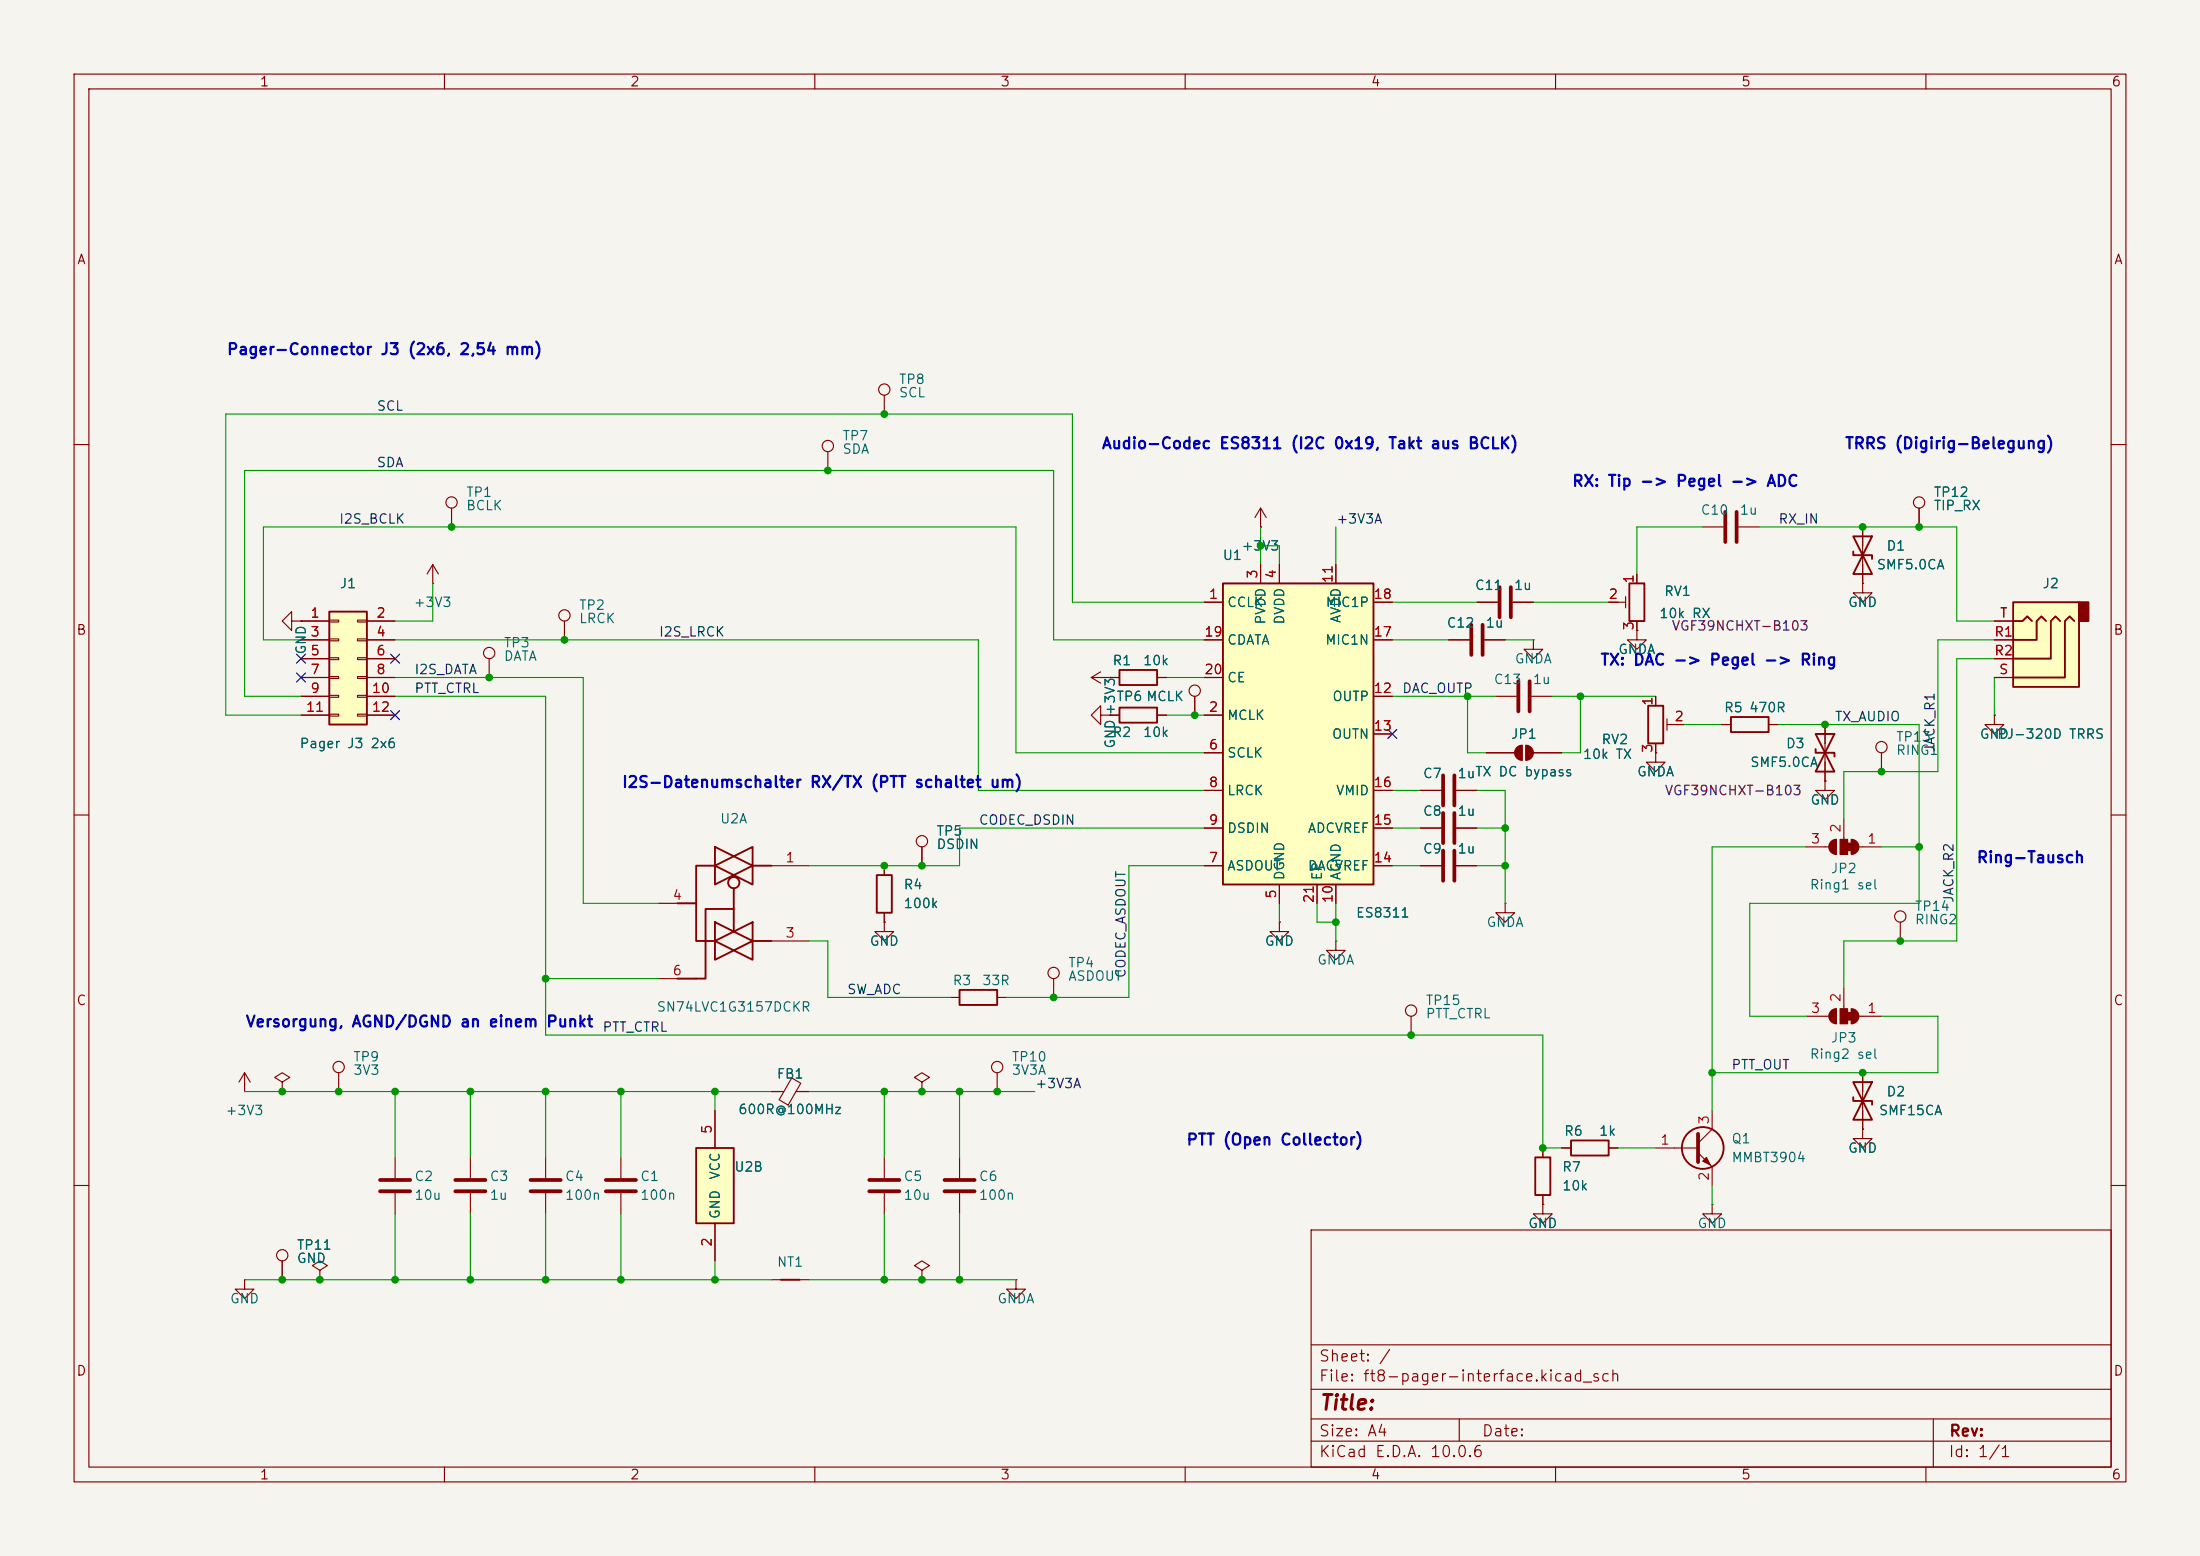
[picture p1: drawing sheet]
<svg xmlns="http://www.w3.org/2000/svg" width="297mm" height="210mm" viewBox="0 0 297 210" stroke-linecap="round" stroke-linejoin="round" font-family="sans-serif">
<path d="M0 0h297v210h-297z" fill="#f5f4ef" stroke="#f5f4ef" stroke-width=".14"/>
<g fill="none" stroke="#840000" stroke-width=".15">
<path d="M10 10h277v190h-277zM12 12h273v186h-273zM60 10v2M110 10v2M160 10v2M210 10v2M260 10v2M10 60h2M229.9 71.1h2.8M234.7 71.1h2.8M285 60h2M10 110h2"/>
<path d="M285 110h2M10 160h2M33 172.7v1.3h1.3l-1.3 1.3-1.3-1.3h1.3M33 172.7h.1M38.1 170.2v2.5M43.2 171.5l1-.7-1-.6-1 .6 1 .7v1.2M43.2 172.7h.1M177 166h108v32h-108zM285 160h2M60 198v2M110 198v2M160 198v2"/>
<path d="M177 194.5h108M177 191.5h108M177 187.5h108M177 181.5h108M197 191.5v3M210 198v2M260 198v2M261 191.5v6.5"/>
<circle cx="38.1" cy="169.4" r=".76"/>
</g>
<path d="M232.9 69.1v4.1M234.4 69.1v4.1" fill="none" stroke="#840000" stroke-width=".51"/>
<path d="M165.1 78.7h20.3v40.7h-20.3z" fill="#ffffc2"/>
<path d="M165.1 78.7h20.3v40.7h-20.3z" fill="none" stroke="#840000" stroke-width=".25"/>
<g fill="none" stroke="#840000" stroke-width=".15">
<path d="M170.2 76.2v2.5M172.7 76.2v2.5M180.3 76.2v2.5M162.6 81.3h2.5M162.6 96.5h2.5M162.6 86.4h2.5M162.6 91.4h2.5M185.4 81.3h2.6M185.4 94h2.6M185.4 99.1h2.6M185.4 86.4h2.6M269.2 96.5v1.3h1.3l-1.3 1.3-1.2-1.3h1.2"/>
<path d="M269.2 96.5h.1M162.6 101.6h2.5M162.6 116.8h2.5M162.6 106.7h2.5M162.6 111.8h2.5M172.7 119.4v2.5M177.8 119.4v2.5M180.3 119.4v2.5M185.4 116.8h2.6M185.4 106.7h2.6M185.4 111.8h2.6M63.5 156.2v2.8"/>
<path d="M83.8 156.2v2.8M63.5 161v2.8M83.8 161v2.8"/>
</g>
<path d="M61.5 159.3h4M81.8 159.3h4.1M61.5 160.8h4M81.8 160.8h4.1" fill="none" stroke="#840000" stroke-width=".51"/>
<path d="M94 154.9h5.1v10.2h-5.1z" fill="#ffffc2"/>
<g fill="none" stroke="#840000" stroke-width=".25">
<path d="M220 78.7h2v5.1h-2zM250.2 72.4l2.5 5.1h-2.5l2.5-5.1zM250.2 74.4v.5h2.5v.5M151.1 95.5h5.1v2h-5.1zM151.1 90.4h5.1v2.1h-5.1zM222.5 95.3h2v5h-2zM233.7 96.8h5.1v2h-5.1zM245.1 99.1l2.5 5h-2.5l2.5-5zM96.5 114.3l2.6 1.3-2.6 1.2zM96.5 116.8l2.6 1.3-2.6 1.3zM96.5 116.8h-2.5v10.2h2.5M99.1 115.6l2.5-1.3v2.5z"/>
<path d="M99.1 118.1l2.5-1.3v2.6zM99.1 119.9v5.8M101.6 116.8h2.5M118.4 118.1h2v5.1h-2zM245.1 101.1v.5h2.5v.5M91.4 121.9h2.6M96.5 124.5l2.6 1.2-2.6 1.3zM96.5 127l2.6 1.3-2.6 1.2zM99.1 122.7h-3.9v9.4h-3.8M99.1 125.7l2.5-1.2v2.5zM99.1 128.3l2.5-1.3v2.5zM101.6 127h2.5"/>
<path d="M129.5 133.6h5.1v2h-5.1zM94 154.9h5.1v10.2h-5.1zM207.3 156.2h2v5.1h-2zM212.1 153.9h5.1v2.1h-5.1zM250.2 146.1l2.5 5h-2.5l2.5-5zM250.2 148.1v.5h2.5v.5M105.4 172.7h2.5"/>
<circle cx="99.1" cy="119.1" r=".76"/>
<circle cx="229.9" cy="154.9" r="2.82"/>
</g>
<g fill="none" stroke="#840000" stroke-width=".15">
<path d="M119.4 53.3v2.6M58.4 78.7h.1M58.4 76.2l-.7 1.3M58.4 76.2l.8 1.3M58.4 76.2v2.5M61 68.6v2.5M111.8 61v2.5M221 77.5v1.2M251.5 78.7v1.3h1.2l-1.2 1.3-1.3-1.3h1.3M251.5 78.7h.1M251.5 71.1v7.6M259.1 68.6v2.5"/>
<path d="M66 88.9v2.5M147.3 91.4h3.8M147.3 91.4l1.3 .8M148.6 96.5v-1.2l-1.3 1.2 1.3 1.3v-1.3h1.3M148.6 90.7l-1.3 .7M149.9 96.5h.1M149.9 91.4h.1M149.9 96.5h1.2M156.2 96.5h1.3M156.2 91.4h1.3M161.3 94v2.5M201.9 94h2.8"/>
<path d="M206.8 94h2.7M217.2 81.3h2.3M219.5 80.5v1.5M221 83.8v1.3M223.5 94v1.3M225 97v1.6M225 97.8h2.3M232.4 97.8h1.3M238.8 97.8h1.2M246.4 97.8v7.6M104.1 116.8h5.1M119.4 116.8v1.3"/>
<path d="M124.5 114.3v2.5M191.8 116.8h2.8M191.8 111.8h2.8M191.8 106.7h2.8M196.6 116.8h2.8M196.6 111.8h2.8M196.6 106.7h2.8M200.7 101.6h3.8M205.5 100.6v2M206 100.6v2M207 101.6h3.8M223.5 101.6v1.3h1.3l-1.3 1.2-1.3-1.2h1.3"/>
<path d="M223.5 101.6h.1M223.5 100.3v1.3M243.8 114.3h3.1M246.4 105.4v1.3h1.2l-1.2 1.3-1.3-1.3h1.3M246.4 105.4h.1M247.9 113.3v2M248.9 110.5v2.8M249.9 113.3v2M251 114.3h3M254 101.6v2.5M88.9 121.9h5.1M88.9 132.1h5.1"/>
<path d="M104.1 127h5.1M119.4 124.5v1.2h1.2l-1.2 1.3-1.3-1.3h1.3M119.4 124.5h.1M119.4 123.2v1.3M128.3 134.6h1.2M134.6 134.6h1.3M243.8 137.2h3.1M247.9 136.1v2.1M248.9 133.4v2.7M249.9 136.1v2.1M251 137.2h3M256.5 124.5v2.5"/>
<path d="M33 147.3h.1M33 144.8l-.7 1.3M33 144.8l.8 1.3M33 144.8v2.5M38.1 146.1l1-.7-1-.6-1 .6 1 .7v1.2M38.1 147.3h.1M45.7 144.8v2.5M53.3 156.2v2.8M73.7 156.2v2.8M96.5 149.9v5M104.1 147.3h1.7M106.9 145.5l1.2 .7-1.7 2.9-1.2-.7z"/>
<path d="M107.5 147.3h1.7M119.4 156.2v2.8M124.5 146.1l1-.7-1-.6-1.1 .6 1.1 .7v1.2M124.5 147.3h.1M129.5 156.2v2.8M208.3 154.9v1.3M210.8 154.9h1.3M217.2 154.9h1.2M223.5 154.9h5.7M229.2 155.6l1.9 1.9v2.5M231.1 149.9v2.5l-1.9 1.9M251.5 152.4v1.3h1.2l-1.2 1.2-1.3-1.2h1.3"/>
<path d="M251.5 152.4h.1M251.5 144.8v7.6M53.3 161v2.8M73.7 161v2.8M96.5 165.1v5.1M104.1 172.7h5.1M119.4 161v2.8M124.5 171.5l1-.7-1-.6-1.1 .6 1.1 .7v1.2M124.5 172.7h.1M129.5 161v2.8M137.2 172.7v1.3h1.2l-1.2 1.3-1.3-1.3h1.3M137.2 172.7h.1"/>
<path d="M208.3 162.6v1.2h1.2l-1.2 1.3-1.3-1.3h1.3M208.3 162.6h.1M208.3 161.3v1.3M231.1 162.6v1.2h1.3l-1.3 1.3-1.2-1.3h1.2M231.1 162.6h.1"/>
<circle cx="119.4" cy="52.6" r=".76"/>
<circle cx="61" cy="67.8" r=".76"/>
<circle cx="111.8" cy="60.2" r=".76"/>
<circle cx="259.1" cy="67.8" r=".76"/>
<circle cx="66" cy="88.1" r=".76"/>
<circle cx="161.3" cy="93.2" r=".76"/>
<circle cx="124.5" cy="113.5" r=".76"/>
<circle cx="254" cy="100.8" r=".76"/>
<circle cx="256.5" cy="123.7" r=".76"/>
<circle cx="45.7" cy="144" r=".76"/>
</g>
<g fill="none" stroke="#840000" stroke-width=".51">
<path d="M205 91.9v4.1M206.5 91.9v4.1M194.8 104.6v4.1M194.8 109.7v4.1M194.8 114.8v4.1M196.3 104.6v4.1M196.3 109.7v4.1M196.3 114.8v4.1M51.3 159.3h4.1M71.6 159.3h4.1M117.3 159.3h4.1M127.5 159.3h4.1"/>
<path d="M229.2 153v3.8M51.3 160.8h4.1M71.6 160.8h4.1M117.3 160.8h4.1M127.5 160.8h4.1"/>
</g>
<g fill="#840000" stroke="#840000" stroke-width=".15">
<path d="M249.4 113.8h.5v1h-.5z"/>
<path d="M249.9 113.3a1.02 1.02 0 0 1 1 1 1.02 1.02 0 0 1-1 1z"/>
<path d="M248.4 113.3h1v2h-1z"/>
<path d="M247.2 113.6l.4-.3h.3v2a1.02 1.02 0 0 1-.9-.6 1.02 1.02 0 0 1 .2-1.1z"/>
<path d="M249.4 136.7h.5v1h-.5z"/>
<path d="M249.9 136.1a1.02 1.02 0 0 1 1 1.1 1.02 1.02 0 0 1-1 1z"/>
<path d="M248.4 136.1h1v2.1h-1z"/>
<path d="M247.2 136.4l.4-.2 .3-.1v2.1a1.02 1.02 0 0 1-.9-.7 1.02 1.02 0 0 1 .2-1.1z"/>
<path d="M229.9 156.7l.5-.5 .5 1z"/>
<path d="M204.8 100.9l.3-.3h.4v2a1.02 1.02 0 0 1-.9-.6 1.02 1.02 0 0 1 .2-1.1z"/>
<path d="M206 100.6a1.02 1.02 0 0 1 1 1 1.02 1.02 0 0 1-1 1z"/>
</g>
<path d="M101.6 116.8h2.5M91.4 121.9h2.6M91.4 132.1h2.6M101.6 127h2.5" fill="none" stroke="#ffffc2" stroke-width=".14"/>
<path d="M271.8 81.3h8.9v11.4h-8.9z" fill="#ffffc2"/>
<path d="M280.7 81.3h1.2v2.5h-1.2z" fill="#840000" stroke="#840000" stroke-width=".25"/>
<path d="M271.8 81.3h8.9v11.4h-8.9zM271.8 83.8h1.2l.7-.6 .6 .6M276.2 83.8l-.6-.6-.6 .6v2.6h-3.2M278.1 83.8l-.6-.6-.6 .6v5.1h-5.1M280 83.8l-.6-.6-.6 .6v7.6h-7" fill="none" stroke="#840000" stroke-width=".25"/>
<g fill="none" stroke="#840000" stroke-width=".15">
<path d="M170.2 71.1h.1M170.2 68.6l-.8 1.3M170.2 68.6l.7 1.3M170.2 68.6v2.5M39.4 83.8v-1.2l-1.3 1.2 1.3 1.3v-1.3h1.2M40.6 83.8h.1M76.2 83.8v2.6M269.2 86.4h2.6M269.2 88.9h2.6M269.2 91.4h2.6M269.2 83.8h2.6M180.3 127v1.3h1.3l-1.3 1.2-1.2-1.2h1.2"/>
<path d="M180.3 127h.1M190.5 137.2v2.5"/>
<circle cx="76.2" cy="83.1" r=".76"/>
<circle cx="190.5" cy="136.4" r=".76"/>
</g>
<path d="M44.4 82.6h5.1v15.2h-5.1z" fill="#ffffc2"/>
<path d="M44.4 82.6h5.1v15.2h-5.1z" fill="none" stroke="#840000" stroke-width=".25"/>
<g fill="none" stroke="#840000" stroke-width=".15">
<path d="M170.2 71.1h.1M170.2 76.2v2.5M172.7 76.2v2.5M180.3 76.2v2.5M221 77.5v1.2M251.5 78.7h.1M251.5 71.1v2.6M251.5 76.2v2.5M259.1 68.6v2.5M40.6 83.8h.1M40.6 83.8h3.8M40.6 86.4h3.8"/>
<path d="M40.6 88.9h3.8M40.6 91.4h3.8M40.6 94h3.8M40.6 96.5h3.8M44.4 83.7h1.3v.2h-1.3zM44.4 86.2h1.3v.3h-1.3zM44.4 88.8h1.3v.2h-1.3zM44.4 91.3h1.3v.3h-1.3zM44.4 93.9h1.3v.2h-1.3zM44.4 96.4h1.3v.2h-1.3zM48.3 83.7h1.2v.2h-1.2zM48.3 86.2h1.2v.3h-1.2z"/>
<path d="M48.3 88.8h1.2v.2h-1.2zM48.3 91.3h1.2v.3h-1.2zM48.3 93.9h1.2v.2h-1.2zM48.3 96.4h1.2v.2h-1.2zM49.5 83.8h3.8M49.5 86.4h3.8M49.5 88.9h3.8M49.5 91.4h3.8M49.5 94h3.8M49.5 96.5h3.8M149.9 96.5h.1M149.9 91.4h.1"/>
<path d="M149.9 91.4h1.2M149.9 96.5h1.2M156.2 91.4h1.3M156.2 96.5h1.3M161.3 94v2.5M162.6 86.4h2.5M162.6 91.4h2.5M162.6 96.5h2.5M162.6 81.3h2.5M185.4 86.4h2.6M185.4 94h2.6M185.4 81.3h2.6"/>
<path d="M185.4 99.1h2.6M195.6 86.4h2.8M199.4 81.3h2.8M200.4 86.4h2.8M204.2 81.3h2.8M207 86.4v1.2h1.3l-1.3 1.3-1.3-1.3h1.3M207 86.4h.1M217.2 81.3h1.2M221 85.1v1.3h1.2l-1.2 1.2-1.3-1.2h1.3M221 85.1h.1M221 83.8v1.3M223.5 94v1.3"/>
<path d="M226.1 97.8h1.2M232.4 97.8h1.3M238.8 97.8h1.2M246.4 97.8v2.5M269.2 96.5h.1M269.2 83.8h2.6M269.2 86.4h2.6M269.2 88.9h2.6M269.2 91.4h2.6M119.4 116.8v1.3M124.5 114.3v2.5M162.6 101.6h2.5"/>
<path d="M162.6 116.8h2.5M162.6 106.7h2.5M162.6 111.8h2.5M172.7 119.4v2.5M177.8 119.4v2.5M180.3 119.4v2.5M185.4 116.8h2.6M185.4 106.7h2.6M185.4 111.8h2.6M191.8 116.8h2.8M191.8 106.7h2.8M191.8 111.8h2.8"/>
<path d="M196.6 116.8h2.8M196.6 106.7h2.8M196.6 111.8h2.8M200.7 101.6h3.8M207 101.6h3.8M223.5 101.6h.1M223.5 100.3v1.3M246.4 105.4h.1M246.4 102.9v2.5M119.4 124.5h.1M119.4 123.2v1.3M142.2 132.1v2.5"/>
<path d="M172.7 124.5v1.2h1.3l-1.3 1.3-1.3-1.3h1.3M172.7 124.5h.1M203.2 121.9v1.3h1.3l-1.3 1.3-1.3-1.3h1.3M203.2 121.9h.1M96.5 149.9v5M104.1 147.3h1.3M107.9 147.3h1.3M134.6 144.8v2.5M208.3 154.9v1.3M210.8 154.9h1.3M217.2 154.9h1.2M251.5 152.4h.1"/>
<path d="M251.5 144.8v2.5M251.5 149.9v2.5M38.1 170.2v2.5M43.2 172.7h.1M96.5 165.1v5.1M208.3 162.6h.1M208.3 161.3v1.3"/>
<circle cx="142.2" cy="131.3" r=".76"/>
<circle cx="134.6" cy="144" r=".76"/>
</g>
<path d="M202.4 79.2v4.1M204 79.2v4.1M198.6 84.3v4.1M200.2 84.3v4.1" fill="none" stroke="#840000" stroke-width=".51"/>
<g fill="none" stroke="#009600" stroke-width=".15">
<path d="M58.4 78.7v5.1h-5.1M170.2 73.7h2.5v2.5M170.2 71.1v5.1M180.3 71.1v5.1M229.9 71.1h-8.9v6.4M237.5 71.1h26.7v12.7h5M40.6 86.4h-5v-15.3h101.6v30.5h25.4M53.3 94h20.4v45.7h134.6v15.2h2.5M53.3 86.4h78.8v20.3h30.5M53.3 91.4h25.4v30.5h10.2M157.5 91.4h5.1M157.5 96.5h5.1"/>
<path d="M162.6 81.3h-17.8v-25.4h-114.3v40.6h10.1M162.6 86.4h-20.4v-22.9h-109.2v30.5h7.6M188 81.3h11.4M188 86.4h7.6M188 94h13.9M198.1 94v7.6h2.6M203.2 86.4h3.8M207 81.3h10.2M209.5 94h14M213.4 94v7.6h-2.6M227.3 97.8h5.1M240 97.8h19.1v24.1h-22.9v15.3h7.6"/>
<path d="M269.2 88.9h-5v38.1h-15.3v6.4M269.2 86.4h-7.6v17.7h-12.7v6.4M269.2 91.4v5.1M162.6 111.8h-33.1v5h-20.3M162.6 116.8h-10.2v17.8h-16.5M188 106.7h3.8M188 111.8h3.8M188 116.8h3.8M199.4 106.7h3.8v15.2M199.4 111.8h3.8M199.4 116.8h3.8M243.8 114.3h-12.7v35.6"/>
<path d="M254 114.3h5.1M73.7 132.1h15.2M109.2 127h2.6v7.6h16.5M172.7 121.9v2.6M177.8 121.9v2.6h2.5M180.3 121.9v5.1M254 137.2h7.6v7.6h-30.5M33 147.3h71.1M53.3 147.3v8.9M63.5 147.3v8.9M73.7 147.3v8.9M83.8 147.3v8.9"/>
<path d="M96.5 147.3v2.6M109.2 147.3h30.5M119.4 147.3v8.9M129.5 147.3v8.9M218.4 154.9h5.1M33 172.7h71.1M53.3 163.8v8.9M63.5 163.8v8.9M73.7 163.8v8.9M83.8 163.8v8.9M96.5 170.2v2.5M109.2 172.7h28"/>
<path d="M119.4 163.8v8.9M129.5 163.8v8.9M231.1 160v2.6"/>
</g>
<path d="M40 88.3l1.2 1.2M40 90.8l1.2 1.2M41.2 88.3l-1.2 1.2M41.2 90.8l-1.2 1.2M52.7 88.3l1.2 1.2M52.7 95.9l1.2 1.2M53.9 88.3l-1.2 1.2M53.9 95.9l-1.2 1.2M187.4 98.5l1.2 1.2M188.6 98.5l-1.2 1.2" fill="none" stroke="#000084" stroke-width=".15"/>
<g fill="#009600" stroke="#009600" stroke-width=".14">
<circle cx="254" cy="104.1" r=".46"/>
<circle cx="259.1" cy="114.3" r=".46"/>
<circle cx="251.5" cy="71.1" r=".46"/>
<circle cx="259.1" cy="71.1" r=".46"/>
<circle cx="208.3" cy="154.9" r=".46"/>
<circle cx="251.5" cy="144.8" r=".46"/>
<circle cx="231.1" cy="144.8" r=".46"/>
<circle cx="256.5" cy="127" r=".46"/>
<circle cx="161.3" cy="96.5" r=".46"/>
<circle cx="170.2" cy="73.7" r=".46"/>
<circle cx="198.1" cy="94" r=".46"/>
<circle cx="203.2" cy="111.8" r=".46"/>
<circle cx="203.2" cy="116.8" r=".46"/>
<circle cx="246.4" cy="97.8" r=".46"/>
<circle cx="213.4" cy="94" r=".46"/>
<circle cx="61" cy="71.1" r=".46"/>
<circle cx="66" cy="91.4" r=".46"/>
<circle cx="76.2" cy="86.4" r=".46"/>
<circle cx="111.8" cy="63.5" r=".46"/>
<circle cx="119.4" cy="55.9" r=".46"/>
<circle cx="142.2" cy="134.6" r=".46"/>
<circle cx="180.3" cy="124.5" r=".46"/>
<circle cx="190.5" cy="139.7" r=".46"/>
<circle cx="119.4" cy="116.8" r=".46"/>
<circle cx="124.5" cy="116.8" r=".46"/>
<circle cx="124.5" cy="147.3" r=".46"/>
<circle cx="129.5" cy="147.3" r=".46"/>
<circle cx="134.6" cy="147.3" r=".46"/>
<circle cx="119.4" cy="147.3" r=".46"/>
<circle cx="129.5" cy="172.7" r=".46"/>
<circle cx="119.4" cy="172.7" r=".46"/>
<circle cx="124.5" cy="172.7" r=".46"/>
<circle cx="53.3" cy="147.3" r=".46"/>
<circle cx="38.1" cy="147.3" r=".46"/>
<circle cx="45.7" cy="147.3" r=".46"/>
<circle cx="73.7" cy="172.7" r=".46"/>
<circle cx="83.8" cy="172.7" r=".46"/>
<circle cx="96.5" cy="172.7" r=".46"/>
<circle cx="63.5" cy="172.7" r=".46"/>
<circle cx="53.3" cy="172.7" r=".46"/>
<circle cx="63.5" cy="147.3" r=".46"/>
<circle cx="73.7" cy="132.1" r=".46"/>
<circle cx="73.7" cy="147.3" r=".46"/>
<circle cx="96.5" cy="147.3" r=".46"/>
<circle cx="83.8" cy="147.3" r=".46"/>
<circle cx="38.1" cy="172.7" r=".46"/>
<circle cx="43.2" cy="172.7" r=".46"/>
</g>
<text font-size="2" fill="#840000" x="178" y="190.8">Title:</text>
<g font-size="1.5" fill="#0000c2">
<text x="30.5" y="48.3">Pager-Connector J3 (2x6, 2,54 mm)</text>
<text x="148.6" y="61">Audio-Codec ES8311 (I2C 0x19, Takt aus BCLK)</text>
<text x="249" y="61">TRRS (Digirig-Belegung)</text>
<text x="212.1" y="66">RX: Tip -&gt; Pegel -&gt; ADC</text>
<text x="215.9" y="90.2">TX: DAC -&gt; Pegel -&gt; Ring</text>
<text x="83.9" y="106.7">I2S-Datenumschalter RX/TX (PTT schaltet um)</text>
<text x="266.7" y="116.8">Ring-Tausch</text>
<text x="33.1" y="139">Versorgung, AGND/DGND an einem Punkt</text>
<text x="160.1" y="154.9">PTT (Open Collector)</text>
</g>
<g font-size="1.5" fill="#840000">
<text x="178" y="184.1">Sheet: /</text>
<text x="178" y="186.8">File: ft8-pager-interface.kicad_sch</text>
<text x="178" y="197">KiCad E.D.A. 10.0.6</text>
<text x="178" y="194.2">Size: A4</text>
<text x="200" y="194.2">Date:</text>
<text x="263" y="197">Id: 1/1</text>
<text x="263" y="194.2">Rev:</text>
</g>
<g font-size="1.3" fill="#840000">
<text x="35" y="12">1</text>
<text x="85" y="12">2</text>
<text x="135" y="12">3</text>
<text x="185" y="12">4</text>
<text x="235" y="12">5</text>
<text x="285" y="12">6</text>
<text x="10.3" y="36">A</text>
<text x="285.3" y="36">A</text>
<text x="10.2" y="86">B</text>
<text x="285.2" y="86">B</text>
<text x="10.2" y="136">C</text>
<text x="285.2" y="136">C</text>
<text x="10.2" y="186">D</text>
<text x="285.2" y="186">D</text>
<text x="35" y="200">1</text>
<text x="85" y="200">2</text>
<text x="135" y="200">3</text>
<text x="185" y="200">4</text>
<text x="235" y="200">5</text>
<text x="285" y="200">6</text>
</g>
<g font-size="1.3" fill="#006464">
<text x="121.3" y="52.1">TP8</text>
<text x="121.3" y="53.9">SCL</text>
<text x="113.6" y="59.8">TP7</text>
<text x="113.6" y="61.6">SDA</text>
<text x="62.8" y="67.4">TP1</text>
<text x="62.8" y="69.2">BCLK</text>
<text x="229.5" y="69.8">C10</text>
<text x="234.8" y="69.8">1u</text>
<text x="261" y="67.4">TP12</text>
<text x="261" y="69.2">TIP_RX</text>
<text x="165" y="75.9">U1</text>
<text x="167.5" y="74.6">+3V3</text>
<text x="253.3" y="77.2">SMF5.0CA</text>
<text x="254.6" y="74.6">D1</text>
<text x="45.8" y="79.7">J1</text>
<text x="55.8" y="82.2">+3V3</text>
<text x="78.1" y="82.6">TP2</text>
<text x="165.6" y="82.2">CCLK</text>
<text x="178.9" y="82.2">MIC1P</text>
<text x="199" y="79.9">C11</text>
<text x="204.3" y="79.9">1u</text>
<text x="223.9" y="83.7">10k RX</text>
<text x="224.6" y="80.7">RV1</text>
<text x="249.4" y="82.2">GND</text>
<text x="275.6" y="79.7">J2</text>
<text x="41.6" y="88.4" transform="rotate(-90 41.6 88.4)">GND</text>
<text x="67.9" y="87.7">TP3</text>
<text x="67.9" y="89.5">DATA</text>
<text x="78.1" y="84.4">LRCK</text>
<text x="165.6" y="87.3">CDATA</text>
<text x="171.1" y="84.4" transform="rotate(-90 171.1 84.4)">PVDD</text>
<text x="173.7" y="84.4" transform="rotate(-90 173.7 84.4)">DVDD</text>
<text x="178.8" y="87.3">MIC1N</text>
<text x="181.3" y="84.2" transform="rotate(-90 181.3 84.2)">AVDD</text>
<text x="195.2" y="85">C12</text>
<text x="200.5" y="85">1u</text>
<text x="204.4" y="89.9">GNDA</text>
<text x="218.4" y="88.6">GNDA</text>
<text x="150.1" y="90.1">R1</text>
<text x="150.6" y="94.9">TP6 MCLK</text>
<text x="154.2" y="90.1">10k</text>
<text x="165.6" y="92.4">CE</text>
<text x="179.8" y="94.9">OUTP</text>
<text x="201.6" y="92.6">C13</text>
<text x="206.8" y="92.6">1u</text>
<text x="40.4" y="101.3">Pager J3 2x6</text>
<text x="150.1" y="99.8">R2</text>
<text x="150.8" y="101.1" transform="rotate(-90 150.8 101.1)">GND +3V3</text>
<text x="154.2" y="99.8">10k</text>
<text x="165.6" y="97.5">MCLK</text>
<text x="179.7" y="100">OUTN</text>
<text x="203.9" y="100">JP1</text>
<text x="216.1" y="100.8">RV2</text>
<text x="232.7" y="96.5">R5</text>
<text x="236" y="96.5">470R</text>
<text x="241" y="101.3">D3</text>
<text x="255.9" y="100.4">TP13</text>
<text x="267.2" y="100">GND</text>
<text x="269.5" y="100">PJ-320D TRRS</text>
<text x="165.6" y="102.6">SCLK</text>
<text x="165.6" y="107.6">LRCK</text>
<text x="180.3" y="107.6">VMID</text>
<text x="192" y="105.3">C7</text>
<text x="196.7" y="105.3">1uTX DC bypass</text>
<text x="213.6" y="102.8">10k TX</text>
<text x="220.9" y="105.1">GNDA</text>
<text x="236.2" y="103.8">SMF5.0CA</text>
<text x="255.9" y="102.2">RING1</text>
<text x="97.1" y="111.5">U2A</text>
<text x="126.3" y="113.1">TP5</text>
<text x="165.6" y="112.7">DSDIN</text>
<text x="176.5" y="112.7">ADCVREF</text>
<text x="192" y="110.4">C8</text>
<text x="196.7" y="110.4">1u</text>
<text x="244.3" y="108.9">GND</text>
<text x="126.3" y="114.9">DSDIN</text>
<text x="165.6" y="117.8">ASDOUT</text>
<text x="173.7" y="118.9" transform="rotate(-90 173.7 118.9)">DGND</text>
<text x="176.5" y="117.8">DACVREF</text>
<text x="178.8" y="118.9" transform="rotate(-90 178.8 118.9)">EP</text>
<text x="181.3" y="118.9" transform="rotate(-90 181.3 118.9)">AGND</text>
<text x="192" y="115.5">C9</text>
<text x="196.7" y="115.5">1u</text>
<text x="247.1" y="118.2">JP2</text>
<text x="121.9" y="120.3">R4</text>
<text x="121.9" y="122.9">100k</text>
<text x="183" y="124.2">ES8311</text>
<text x="200.6" y="125.4">GNDA</text>
<text x="244.2" y="120.4">Ring1 sel</text>
<text x="258.4" y="123.3">TP14</text>
<text x="258.4" y="125.1">RING2</text>
<text x="117.3" y="128">GND</text>
<text x="144.1" y="130.9">TP4</text>
<text x="170.7" y="128">GND</text>
<text x="177.7" y="130.5">GNDA</text>
<text x="88.6" y="136.9">SN74LVC1G3157DCKR</text>
<text x="128.5" y="133.3">R3</text>
<text x="132.5" y="133.3">33R</text>
<text x="144.1" y="132.7">ASDOUT</text>
<text x="192.4" y="136">TP15</text>
<text x="192.4" y="137.8">PTT_CTRL</text>
<text x="47.6" y="143.6">TP9</text>
<text x="136.5" y="143.6">TP10</text>
<text x="244.2" y="143.2">Ring2 sel</text>
<text x="247.1" y="141">JP3</text>
<text x="47.6" y="145.4">3V3</text>
<text x="104.8" y="145.9">FB1</text>
<text x="136.5" y="145.4">3V3A</text>
<text x="254.6" y="148.3">D2</text>
<text x="30.4" y="150.8">+3V3</text>
<text x="99.6" y="150.7">600R@100MHz</text>
<text x="211.1" y="153.6">R6</text>
<text x="215.8" y="153.6">1k</text>
<text x="233.7" y="154.6">Q1</text>
<text x="249.4" y="155.9">GND</text>
<text x="253.6" y="150.8">SMF15CA</text>
<text x="55.9" y="159.7">C2</text>
<text x="66" y="159.7">C3</text>
<text x="76.2" y="159.7">C4</text>
<text x="86.3" y="159.7">C1</text>
<text x="97.5" y="159.3" transform="rotate(-90 97.5 159.3)">VCC</text>
<text x="99" y="158.4">U2B</text>
<text x="121.9" y="159.7">C5</text>
<text x="132.1" y="159.7">C6</text>
<text x="210.8" y="158.4">R7</text>
<text x="210.8" y="161">10k</text>
<text x="233.7" y="157.2">MMBT3904</text>
<text x="55.9" y="162.3">10u</text>
<text x="66" y="162.3">1u</text>
<text x="76.2" y="162.3">100n</text>
<text x="86.3" y="162.3">100n</text>
<text x="97.5" y="164.6" transform="rotate(-90 97.5 164.6)">GND</text>
<text x="121.9" y="162.3">10u</text>
<text x="132.1" y="162.3">100n</text>
<text x="206.2" y="166.1">GND</text>
<text x="229.1" y="166.1">GND</text>
<text x="40" y="169">TP11</text>
<text x="40" y="170.8">GND</text>
<text x="104.8" y="171.3">NT1</text>
<text x="31" y="176.2">GND</text>
<text x="134.6" y="176.2">GNDA</text>
</g>
<g font-size="1.3" fill="#0f0f0f">
<text x="50.8" y="55.8">SCL</text>
<text x="50.8" y="63.4">SDA</text>
<text x="45.7" y="71">I2S_BCLK</text>
<text x="180.3" y="71">+3V3A</text>
<text x="240" y="71">RX_IN</text>
<text x="88.9" y="86.2">I2S_LRCK</text>
<text x="55.9" y="91.3">I2S_DATA</text>
<text x="55.9" y="93.9">PTT_CTRL</text>
<text x="189.2" y="93.9">DAC_OUTP</text>
<text x="247.6" y="97.7">TX_AUDIO</text>
<text x="261.5" y="101.6" transform="rotate(-90 261.5 101.6)">JACK_R1</text>
<text x="132.1" y="111.6">CODEC_DSDIN</text>
<text x="264" y="121.9" transform="rotate(-90 264 121.9)">JACK_R2</text>
<text x="114.3" y="134.5">SW_ADC</text>
<text x="152.3" y="132.1" transform="rotate(-90 152.3 132.1)">CODEC_ASDOUT</text>
<text x="81.3" y="139.6">PTT_CTRL</text>
<text x="139.7" y="147.2">+3V3A</text>
<text x="233.7" y="144.7">PTT_OUT</text>
</g>
<g font-size="1.3" fill="#a90000">
<text x="41.8" y="83.7">1</text>
<text x="50.7" y="83.7">2</text>
<text x="163.1" y="81.1">1</text>
<text x="170" y="78.2" transform="rotate(-90 170 78.2)">3</text>
<text x="172.6" y="78.2" transform="rotate(-90 172.6 78.2)">4</text>
<text x="180.2" y="78.8" transform="rotate(-90 180.2 78.8)">11</text>
<text x="185.4" y="81.1">18</text>
<text x="217.1" y="81.1">2</text>
<text x="220.8" y="78.8" transform="rotate(-90 220.8 78.8)">1</text>
<text x="269.9" y="83.7">T</text>
<text x="41.8" y="86.2">3</text>
<text x="41.8" y="88.8">5</text>
<text x="50.7" y="86.2">4</text>
<text x="50.7" y="88.8">6</text>
<text x="162.5" y="86.2">19</text>
<text x="185.4" y="86.2">17</text>
<text x="220.8" y="85.2" transform="rotate(-90 220.8 85.2)">3</text>
<text x="269.1" y="86.2">R1</text>
<text x="269.1" y="88.8">R2</text>
<text x="41.8" y="91.3">7</text>
<text x="41.8" y="93.8">9</text>
<text x="50.1" y="93.8">10</text>
<text x="50.7" y="91.3">8</text>
<text x="162.5" y="91.3">20</text>
<text x="185.4" y="93.8">12</text>
<text x="223.4" y="95.3" transform="rotate(-90 223.4 95.3)">1</text>
<text x="269.8" y="91.3">S</text>
<text x="41.2" y="96.4">11</text>
<text x="50.1" y="96.4">12</text>
<text x="163.1" y="96.4">2</text>
<text x="163.1" y="101.5">6</text>
<text x="185.4" y="98.9">13</text>
<text x="223.4" y="101.7" transform="rotate(-90 223.4 101.7)">3</text>
<text x="226" y="97.7">2</text>
<text x="163.1" y="106.5">8</text>
<text x="185.4" y="106.5">16</text>
<text x="163.1" y="111.6">9</text>
<text x="185.4" y="111.6">15</text>
<text x="248.8" y="112.5" transform="rotate(-90 248.8 112.5)">2</text>
<text x="105.9" y="116.7">1</text>
<text x="163.1" y="116.7">7</text>
<text x="185.4" y="116.7">14</text>
<text x="244.4" y="114.2">3</text>
<text x="252" y="114.2">1</text>
<text x="90.7" y="121.8">4</text>
<text x="172.6" y="121.4" transform="rotate(-90 172.6 121.4)">5</text>
<text x="177.7" y="122" transform="rotate(-90 177.7 122)">21</text>
<text x="180.2" y="122" transform="rotate(-90 180.2 122)">10</text>
<text x="90.7" y="131.9">6</text>
<text x="105.9" y="126.9">3</text>
<text x="244.4" y="137">3</text>
<text x="248.8" y="135.4" transform="rotate(-90 248.8 135.4)">2</text>
<text x="252" y="137">1</text>
<text x="96.4" y="153.1" transform="rotate(-90 96.4 153.1)">5</text>
<text x="224.1" y="154.8">1</text>
<text x="231" y="151.9" transform="rotate(-90 231 151.9)">3</text>
<text x="231" y="159.5" transform="rotate(-90 231 159.5)">2</text>
<text x="96.4" y="168.4" transform="rotate(-90 96.4 168.4)">2</text>
</g>
<g font-size="1.3" fill="#840084">
<text x="225.6" y="85.4">VGF39NCHXT-B103</text>
<text x="224.7" y="107.6">VGF39NCHXT-B103</text>
</g>
</svg>
